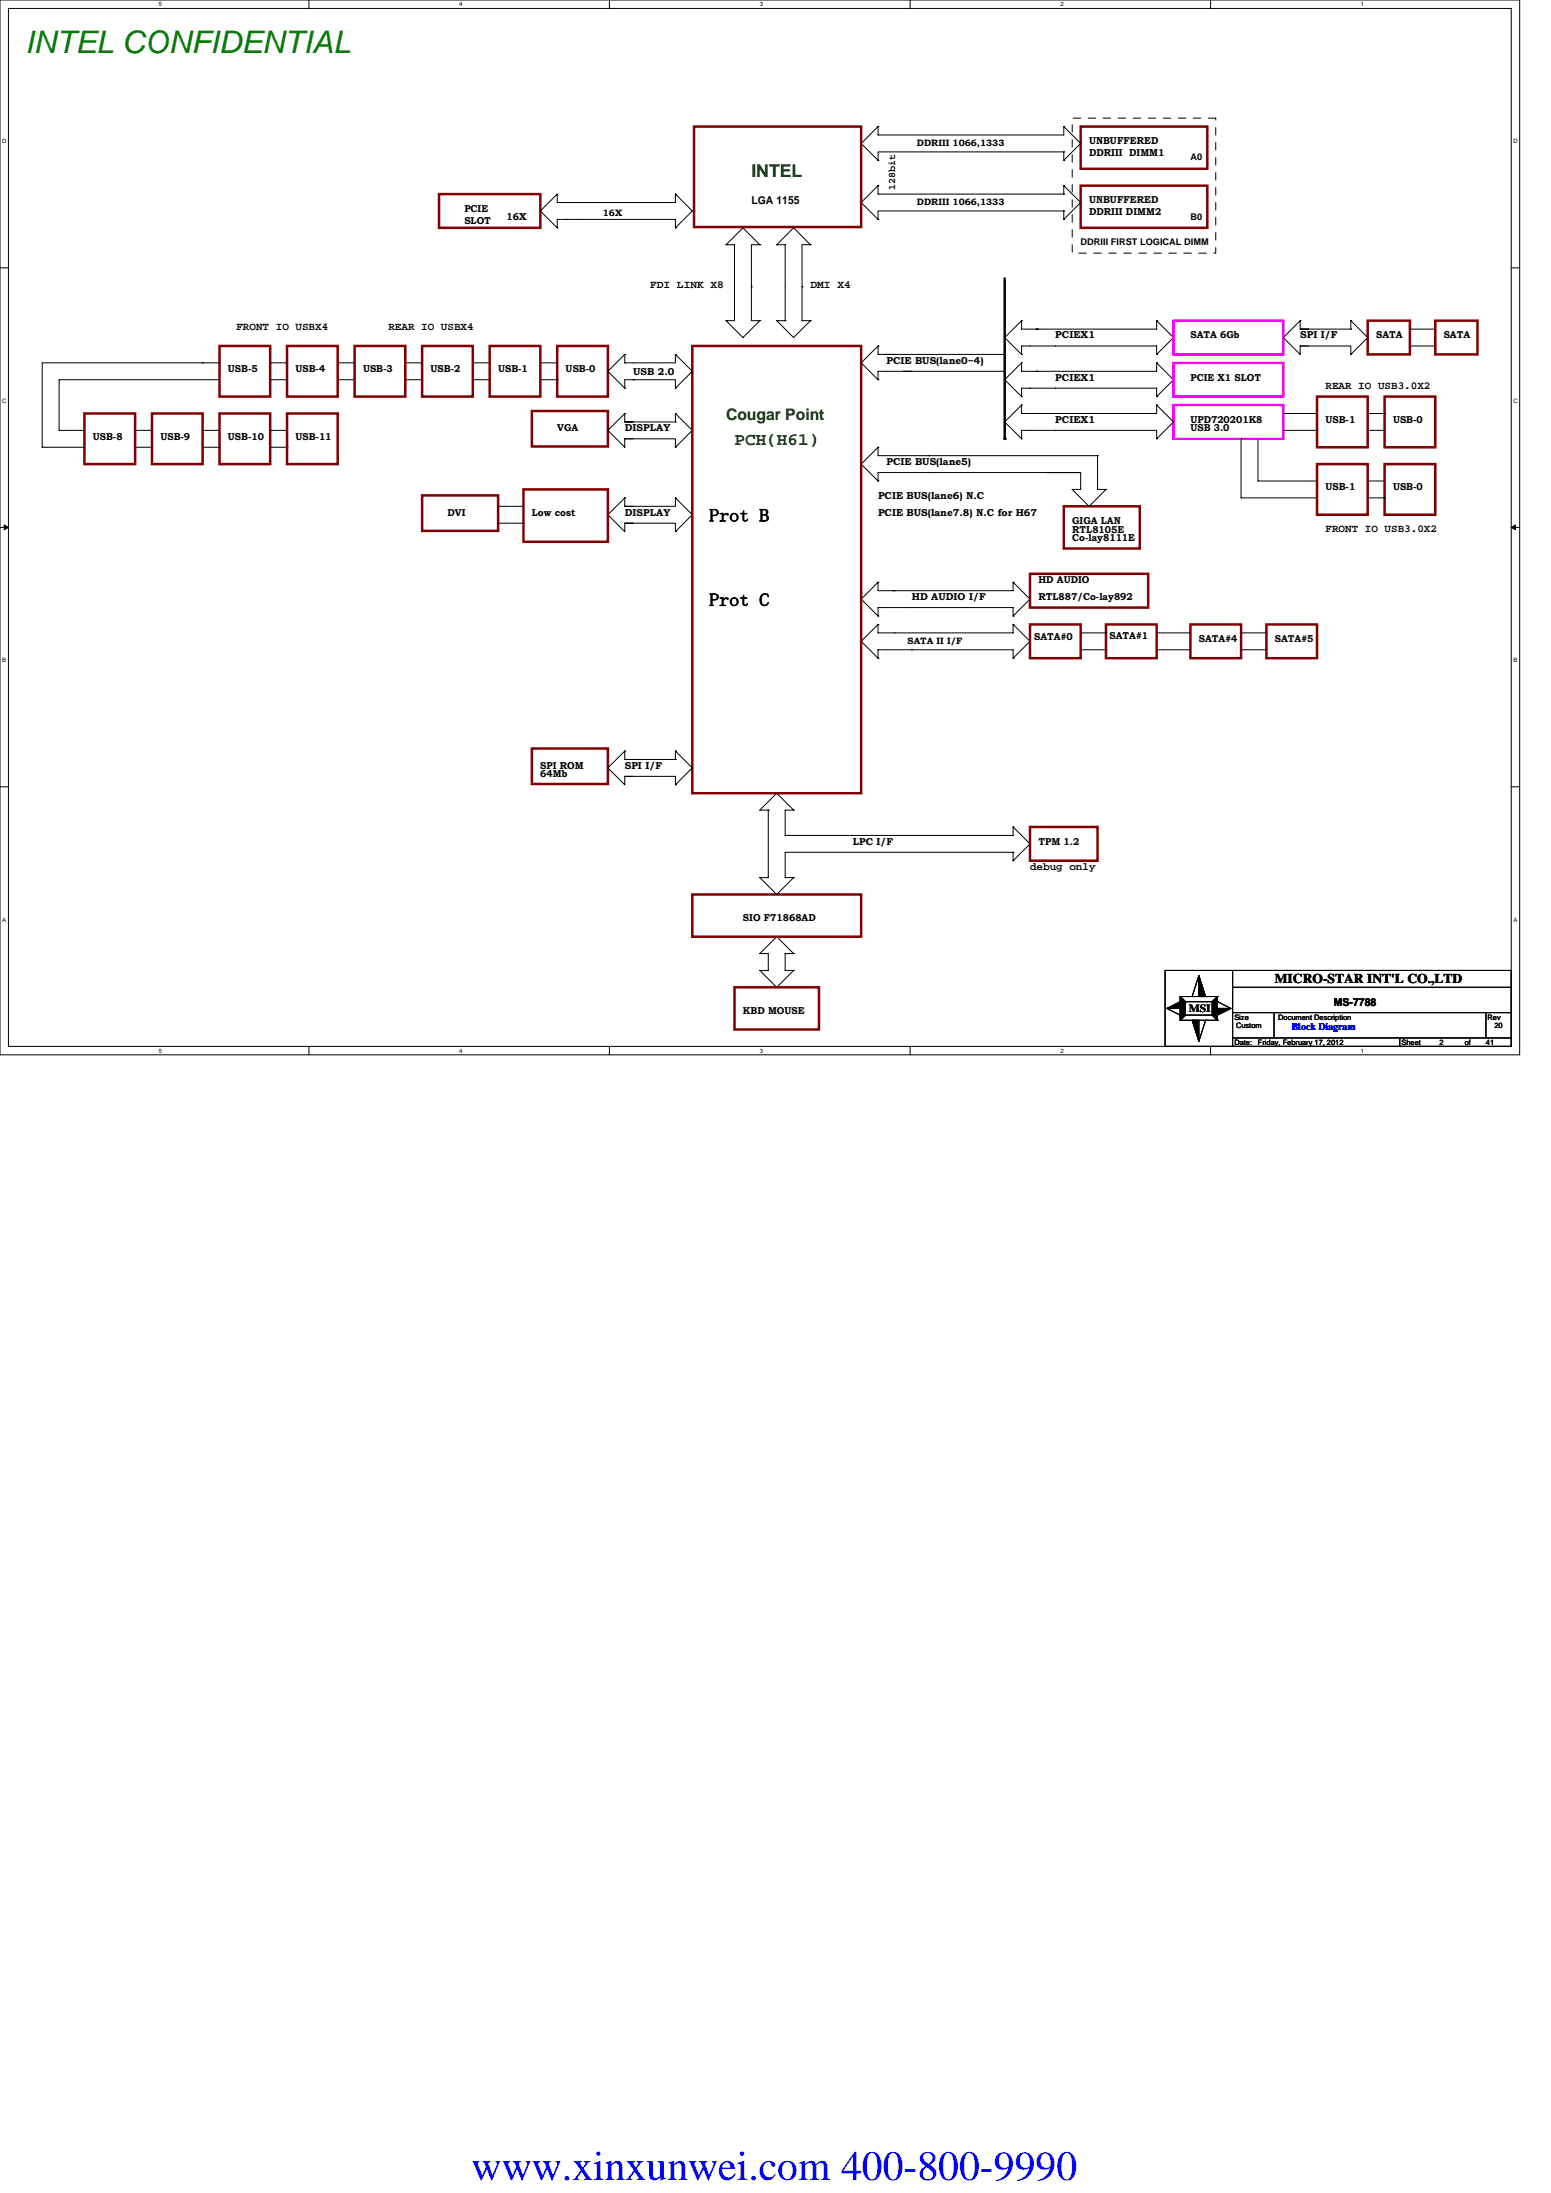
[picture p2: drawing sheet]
<svg xmlns="http://www.w3.org/2000/svg" width="210mm" height="297mm" viewBox="0 0 210 297" stroke-linecap="round" stroke-linejoin="round" font-family="sans-serif">
<path d="M0 0h205.7v142.9h-205.7zM1.1 1.1h203.5v140.6h-203.5z" fill="none" stroke="#000" stroke-width=".14"/>
<g fill="#fff">
<path d="M21.5 .1h.4v.9h-.4z"/>
<path d="M21.5 141.9h.4v.9h-.4z"/>
</g>
<path d="M41.8 0v1.1M41.8 141.7v1.2" fill="none" stroke="#000" stroke-width=".14"/>
<g fill="#fff">
<path d="M62.2 .1h.4v.9h-.4z"/>
<path d="M62.2 141.9h.4v.9h-.4z"/>
</g>
<path d="M82.5 0v1.1M82.5 141.7v1.2" fill="none" stroke="#000" stroke-width=".14"/>
<g fill="#fff">
<path d="M102.8 .1h.5v.9h-.5z"/>
<path d="M102.8 141.9h.5v.9h-.5z"/>
</g>
<path d="M123.2 0v1.1M123.2 141.7v1.2" fill="none" stroke="#000" stroke-width=".14"/>
<g fill="#fff">
<path d="M143.6 .1h.4v.9h-.4z"/>
<path d="M143.6 141.9h.4v.9h-.4z"/>
</g>
<path d="M163.9 0v1.1M163.9 141.7v1.2" fill="none" stroke="#000" stroke-width=".14"/>
<g fill="#fff">
<path d="M184.2 .1h.5v.9h-.5z"/>
<path d="M184.2 141.9h.5v.9h-.5z"/>
<path d="M.3 18.7h.6v.9h-.6z"/>
<path d="M204.9 18.7h.6v.9h-.6z"/>
<path d="M.3 53.8h.6v1h-.6z"/>
<path d="M204.9 53.8h.6v1h-.6z"/>
</g>
<path d="M0 36.3h1.1M204.6 36.3h1.1" fill="none" stroke="#000" stroke-width=".14"/>
<g fill="#fff">
<path d="M.3 89h.5v.9h-.5z"/>
<path d="M204.9 89h.5v.9h-.5z"/>
</g>
<path d="M0 71.4h1.1M204.6 71.4h1.1" fill="none" stroke="#000" stroke-width=".14"/>
<path d="M.6 71.1l.5 .3-.5 .4zM204.6 71.4l.6-.3v.7z" fill="#000" stroke="#000" stroke-width=".14"/>
<g fill="#fff">
<path d="M.3 124.1h.5v1h-.5z"/>
<path d="M204.9 124.1h.5v1h-.5z"/>
</g>
<g fill="none" stroke="#000" stroke-width=".14">
<path d="M118.9 17.1h.1M118.9 17.1l-2.3 2.3 2.3 2.3M144 17.1v1.2h-1.1h-24v-1.2M144 17.1h.1M144 17.1l2.3 2.3-2.3 2.3M75.4 30.9h.1M76.6 27.4h-1.2v-1.1l-2.2 2.3 2.2 2.3M76.6 29.7h-1.2v1.2M76.6 29.7h14.8v1.2M76.6 29.7h.1M76.6 27.4h.1M84.6 27.4h.1"/>
<path d="M91.4 26.3v1.1h-14.8M91.4 26.3h.1M91.4 30.9h.1M91.4 26.3l2.3 2.3-2.3 2.3M98.3 33.1h1.1v10.3h-1.1M98.3 33.1h.1M98.3 33.1l2.3-2.2 2.3 2.2M101.7 38.9v4.5h1.2M101.7 38.9h.1M102.9 33.1h.1M102.9 33.1h-1.2v5.8M105.2 33.1h.1"/>
<path d="M105.2 33.1h1.1v10.3M105.2 33.1l2.2-2.2 2.3 2.2M108.6 38.9h.1M108.6 38.9v4.5h1.1M109.7 33.1h.1M109.7 33.1h-1.1v5.8M118.9 25.1v1.2h25.1M118.9 29.7h.1M118.9 25.1h.1M118.9 21.7h.1M118.9 25.1l-2.3 2.3 2.3 2.3M144 28.6h-25.1v1.1"/>
<path d="M144 20.6h-25.1v1.1M144 20.6h.1M144 28.6h.1M144 26.3h.1M144 20.6v1.1M144 25.1v1.2M144 28.6v1.1M144 21.7h.1M144 25.1h.1M144 29.7h.1M144 25.1l2.3 2.3-2.3 2.3M18.3 58.3h2.3"/>
<path d="M27.4 58.3h2.3M27.4 49.1h.1M29.7 51.4h-21.7v6.9h3.4M29.7 49.1h.1M29.7 49.1h-24v11.5M36.6 58.3h2.3M36.6 49.1h2.3M36.6 51.4h2.3M45.7 49.1h2.3M45.7 51.4h2.3M54.9 49.1h2.2M54.9 51.4h2.3"/>
<path d="M64 49.1h2.3M64 51.4h2.3M66.3 51.4h.1M73.2 51.4h2.2M73.2 49.1h2.2M75.4 51.4h.1M84.6 59.4h1.1M84.6 48h.1M84.6 49.1h.1M84.6 48l-2.3 2.3 2.3 2.3M84.6 48v1.1M84.6 52.6h.1"/>
<path d="M84.6 57.1h6.8M84.6 57.1h1.1M84.6 56h.1M84.6 59.4h6.8v1.2M84.6 56l-2.3 2.3 2.3 2.3v-1.2M84.6 56v1.1M85.7 51.4h5.7v1.2M85.7 51.4h.1M85.7 51.4h-1.1v1.2M91.4 48h.1M91.4 48l2.3 2.3-2.3 2.3M91.4 57.1h.1"/>
<path d="M91.4 56v1.1M91.4 56h.1M91.4 48v1.1h-6.8M91.4 52.6h.1M91.4 56l2.3 2.3-2.3 2.3M98.3 43.4h.1M98.3 43.4l2.3 2.3 2.3-2.3M102.9 43.4h.1M105.2 43.4h.1M105.2 43.4h1.1M105.2 43.4l2.2 2.3 2.3-2.3M106.3 43.4h.1"/>
<path d="M109.7 43.4h.1M118.9 46.9v1.1h2.3M118.9 46.9h.1M118.9 51.4h.1M118.9 46.9l-2.3 2.2 2.3 2.3M122.3 50.3h13.7v1.1M123.4 50.3h-4.5v1.1M136 51.4l2.3 2.3M136 46.9v1.1h-16.3M138.3 48v-1.1h18.3v1.1M138.3 43.4v1.2h2.3M138.3 43.4h.1"/>
<path d="M138.3 48h.1M138.3 53.7v-1.1h18.3v1.1M138.3 49.1v1.2h2.3M138.3 49.1h.1M138.3 53.7h.1M138.3 59.4v-1.1h18.3v1.1M138.3 54.9v1.1h2.3M138.3 54.9h.1M138.3 59.4h.1M138.3 43.4l-2.3 2.3 2.3 2.3M138.3 49.1l-2.3 2.3M138.3 54.9l-2.3 2.2 2.3 2.3"/>
<path d="M156.6 43.4v1.2h-16.3M156.6 43.4h.1M156.6 48h.1M156.6 49.1v1.2h-16.3M156.6 49.1h.1M156.6 53.7h.1M156.6 54.9v1.1h-16.3M156.6 54.9h.1M156.6 59.4h.1M156.6 43.4l2.3 2.3-2.3 2.3M156.6 49.1l2.3 2.3-2.3 2.3M156.6 54.9l2.3 2.2-2.3 2.3"/>
<path d="M168 59.4v8h10.3M168 59.4h.1M170.3 59.4v5.8h8M173.7 56h4.6M173.7 58.3h4.6M176 46.9h1.2M176 44.6h6.9M176 44.6h1.2M176 43.4h.1M176 46.9h6.9v1.1M176 43.4l-2.3 2.3 2.3 2.3v-1.1M176 43.4v1.2"/>
<path d="M178.3 58.3h.1M182.9 44.6h.1M182.9 43.4v1.2M182.9 48h.1M182.9 43.4h.1M182.9 43.4l2.3 2.3-2.3 2.3M185.2 58.3h2.3M185.2 56h2.3M187.5 56h.1M190.9 46.9h3.4M190.9 44.6h3.4M194.3 46.9h.1"/>
<path d="M194.3 44.6h.1M5.7 60.6h5.7M5.7 60.6h.1M18.3 60.6h2.3M20.6 60.6h.1M27.4 60.6h2.3M29.7 60.6h.1M36.6 60.6h2.3M38.9 60.6h.1M67.4 68.6h3.5M67.4 70.9h3.5M70.9 70.9h.1"/>
<path d="M84.6 70.9h1.1M84.6 68.6h1.1M84.6 67.4h.1M84.6 70.9h6.8v1.1M84.6 67.4l-2.3 2.3 2.3 2.3v-1.1M84.6 67.4v1.2M91.4 60.6h.1M91.4 67.4v1.2h-6.8M91.4 72h.1M91.4 67.4h.1M91.4 67.4l2.3 2.3-2.3 2.3M118.9 60.6v1.1h29.7"/>
<path d="M118.9 65.2h.1M118.9 60.6h.1M118.9 60.6l-2.3 2.3 2.3 2.3M118.9 78.9v1.1h2.3M118.9 78.9h.1M118.9 78.9l-2.3 2.3 2.3 2.2M125.7 61.7h.1M137.2 78.9v1.1h-16.4M137.2 78.9h.1M137.2 78.9l2.2 2.3-2.2 2.2M141.7 64h4.6M145.2 66.3h.1"/>
<path d="M145.2 66.3l2.2 2.3 2.3-2.3M146.3 64h-27.4v1.2M146.3 64v2.3h-1.1M148.6 61.7h.1M148.6 61.7v4.6h1.1M149.7 66.3h.1M185.2 65.2h2.3M185.2 67.4h2.3M187.5 67.4h.1M118.9 84.6v1.1h18.3v-1.1M118.9 84.6h.1M118.9 89.2h.1"/>
<path d="M118.9 84.6l-2.3 2.3 2.3 2.3M118.9 83.4v-1.1h18.3v1.1M118.9 83.4h.1M123.4 88h13.8v1.2M123.4 88h.1M123.4 88h-4.5v1.2M137.2 84.6h.1M137.2 89.2h.1M137.2 84.6l2.2 2.3-2.2 2.3M137.2 83.4h.1M146.3 88h3.4M146.3 85.7h3.4"/>
<path d="M149.7 88h.1M149.7 85.7h.1M156.6 85.7h4.6M156.6 88h4.6M168 88h3.4M168 85.7h3.4M171.4 88h.1M171.4 85.7h.1M0 106.6h1.1M84.6 105.2h1.1M84.6 102.9h6.8M84.6 102.9h1.1"/>
<path d="M84.6 101.7h.1M84.6 105.2h6.8v1.1M84.6 101.7l-2.3 2.3 2.3 2.3v-1.1M84.6 101.7v1.2M91.4 102.9h.1M91.4 101.7v1.2M91.4 106.3h.1M91.4 101.7h.1M91.4 101.7l2.3 2.3-2.3 2.3M102.9 118.9h.1M102.9 118.9l2.3 2.3 2.2-2.3M104 109.7v9.2h-1.1"/>
<path d="M104 109.7h-1.1l2.3-2.3 2.2 2.3M104 109.7h.1M107.4 118.9h.1M107.4 109.7h.1M107.4 109.7h-1.1v3.5h30.9v-1.2M137.2 115.4h-30.9v3.5h1.1M137.2 115.4h.1M137.2 116.6h.1M137.2 112h.1M137.2 115.4v1.2M137.2 112l2.2 2.3-2.2 2.3M204.6 106.6h1.1"/>
<path d="M102.9 131.4h.1M102.9 129.2h.1M102.9 131.4l2.3 2.3 2.2-2.3M102.9 129.2l2.3-2.3 2.2 2.3M102.9 129.2h1.1v2.2h-1.1M106.3 129.2v2.2M106.3 131.4h.1M106.3 129.2h.1M106.3 131.4h1.1M106.3 129.2h1.1M107.4 129.2h.1M107.4 131.4h.1"/>
<path d="M157.7 131.4h46.9v10.3h-46.9zM158 136.6l1.8 .9M159.8 137.5h.1M159.8 138.2h.1M159.8 135h5v3.2h-5zM159.8 135l.7 .7M160.5 135.7h3.6v1.8h-3.6zM160.5 137.5l-.7 .7M160.5 135.7h.1M161.4 135h.1M162.3 132.1l-.9 2.9M163.2 138.2h.1"/>
<path d="M163.2 138.2l-.9 2.9M164.1 137.5l.7 .7M164.8 138.2h.1M164.8 135h.1M164.8 135.7h.1M164.8 135l-.7 .7M164.8 135.7l1.8 .9M166.9 133.7h37.7M166.9 137.2h37.7M166.9 131.4v10.3M172.5 137.2v3.4M201.2 137.2v3.4"/>
<path d="M166.9 141.7h.1M166.9 140.6h37.7M189.5 141.7h.1M189.5 140.6v1.1"/>
</g>
<g fill="#000" stroke="#000" stroke-width=".14">
<path d="M158 136.6l1.8-.9v.9zM162.3 132.1l.9 2.9h-.9zM164.8 136.6h1.8l-1.8 .9zM161.4 138.2h.9v2.9z"/>
<path d="M159.8 135l.7 .7v1.8l-.7 .7z" fill-rule="evenodd"/>
<path d="M159.8 135l.7 .7v1.8l-.7 .7z" fill-rule="evenodd"/>
<path d="M159.8 135l.7 .7v1.8l-.7 .7z" fill-rule="evenodd"/>
<path d="M164.8 135v3.2l-.7-.7v-1.8z" fill-rule="evenodd"/>
<path d="M164.8 135v3.2l-.7-.7v-1.8z" fill-rule="evenodd"/>
<path d="M164.8 135v3.2l-.7-.7v-1.8z" fill-rule="evenodd"/>
</g>
<g fill="none" stroke="#800000" stroke-width=".34">
<path d="M94 17.1h22.6v13.7h-22.6zM146.3 17.1h17.1v5.8h-17.1zM59.4 26.3h13.8v4.6h-13.8zM146.3 25.1h17.1v5.8h-17.1zM11.4 56h6.9v6.9h-6.9zM20.6 56h6.8v6.9h-6.8zM29.7 46.9h6.9v6.8h-6.9zM29.7 56h6.9v6.9h-6.9zM38.9 46.9h6.8v6.8h-6.8zM38.9 56h6.8v6.9h-6.8zM48 46.9h6.9v6.8h-6.9zM57.1 46.9h6.9v6.8h-6.9z"/>
<path d="M66.3 46.9h6.9v6.8h-6.9zM72 55.7h10.3v4.8h-10.3zM75.4 46.9h6.9v6.8h-6.9zM93.7 46.9h22.9v60.5h-22.9zM178.3 53.7h6.9v6.9h-6.9zM185.2 43.4h5.7v4.6h-5.7zM187.5 53.7h6.8v6.9h-6.8zM194.3 43.4h5.7v4.6h-5.7zM57.1 67.1h10.3v4.8h-10.3zM70.9 66.3h11.4v7.1h-11.4zM139.4 77.7h16v4.6h-16zM144 68.6h10.3v5.7h-10.3z"/>
<path d="M178.3 62.9h6.9v6.8h-6.9zM187.5 62.9h6.8v6.8h-6.8zM139.4 84.6h6.9v4.6h-6.9zM149.7 84.6h6.9v4.6h-6.9zM161.2 84.6h6.8v4.6h-6.8zM171.4 84.6h6.9v4.6h-6.9zM72 101.4h10.3v4.8h-10.3zM139.4 112h9.2v4.6h-9.2zM93.7 121.2h22.9v5.7h-22.9zM99.4 133.7h11.5v5.7h-11.5z"/>
</g>
<path d="M145.2 16h19.4v18.3h-19.4z" fill="none" stroke="#000" stroke-width=".14" stroke-dasharray="1 1 1 1 1 1 1 1"/>
<path d="M158.9 49.1h14.8v4.6h-14.8zM158.9 54.9h14.8v4.5h-14.8zM158.9 43.4h14.8v4.6h-14.8z" fill="none" stroke="#f0f" stroke-width=".34"/>
<path d="M136 37.7v21.7M136 59.4h.1" fill="none" stroke="#000" stroke-width=".34"/>
<text font-size="5.6" fill="#00f" x="63.9" y="295.3">www.xinxunwei.com 400-800-9990</text>
<text font-size="4.2" fill="#008000" x="3.4" y="7.2">INTEL CONFIDENTIAL</text>
<g font-size="2.4" fill="#004000">
<text x="101.7" y="23.9">INTEL</text>
<text x="99.4" y="60.3">PCH(H61)</text>
</g>
<g font-size="2.4">
<text x="96" y="70.6">Prot B</text>
<text x="96" y="82.1">Prot C</text>
</g>
<text font-size="2.2" fill="#004000" x="98.3" y="56.9">Cougar Point</text>
<text font-size="1.8" x="172.6" y="133.1">MICRO-STAR INT'L CO.,LTD</text>
<g font-size="1.5">
<text x="101.7" y="27.7">LGA 1155</text>
<text x="88" y="38.9">FDI LINK X8</text>
<text x="109.7" y="38.9">DMI X4</text>
<text x="32" y="44.7">FRONT IO USBX4</text>
<text x="52.6" y="44.7">REAR IO USBX4</text>
<text x="179.5" y="52.7">REAR IO USB3.0X2</text>
<text x="179.5" y="72.1">FRONT IO USB3.0X2</text>
<text x="139.4" y="117.8">debug only</text>
<text x="160.9" y="137">MSI</text>
<text x="180.6" y="136.2">MS-7788</text>
</g>
<g font-size="1.4">
<text x="147.4" y="19.6">UNBUFFERED</text>
<text x="147.4" y="21.1">DDRIII DIMM1</text>
<text x="62.9" y="28.7">PCIE</text>
<text x="68.6" y="29.8">16X</text>
<text x="121.2" y="25.7" transform="rotate(-90 121.2 25.7)">128bit</text>
<text x="147.4" y="27.6">UNBUFFERED</text>
<text x="147.4" y="29.1">DDRIII DIMM2</text>
<text x="62.9" y="30.3">SLOT</text>
<text x="142.9" y="45.8">PCIEX1</text>
<text x="161.2" y="45.8">SATA 6Gb</text>
<text x="176" y="45.8">SPI I/F</text>
<text x="186.3" y="45.8">SATA</text>
<text x="195.5" y="45.8">SATA</text>
<text x="30.9" y="50.4">USB-5</text>
<text x="40" y="50.4">USB-4</text>
<text x="49.1" y="50.4">USB-3</text>
<text x="58.3" y="50.4">USB-2</text>
<text x="67.4" y="50.4">USB-1</text>
<text x="76.6" y="50.4">USB-0</text>
<text x="85.7" y="50.8">USB 2.0</text>
<text x="120" y="49.3">PCIE BUS(lane0~4)</text>
<text x="142.9" y="51.6">PCIEX1</text>
<text x="161.2" y="51.6">PCIE X1 SLOT</text>
<text x="12.6" y="59.6">USB-8</text>
<text x="21.7" y="59.6">USB-9</text>
<text x="30.9" y="59.6">USB-10</text>
<text x="40" y="59.6">USB-11</text>
<text x="75.4" y="58.4">VGA</text>
<text x="84.6" y="58.4">DISPLAY</text>
<text x="142.9" y="57.3">PCIEX1</text>
<text x="161.2" y="57.3">UPD720201K8</text>
<text x="161.2" y="58.4">USB 3.0</text>
<text x="179.5" y="57.3">USB-1</text>
<text x="188.6" y="57.3">USB-0</text>
<text x="120" y="63">PCIE BUS(lane5)</text>
<text x="60.6" y="69.8">DVI</text>
<text x="72" y="69.8">Low cost</text>
<text x="84.6" y="69.8">DISPLAY</text>
<text x="118.9" y="67.6">PCIE BUS(lane6) N.C</text>
<text x="118.9" y="69.8">PCIE BUS(lane7.8) N.C for H67</text>
<text x="145.2" y="71">GIGA LAN</text>
<text x="179.5" y="66.4">USB-1</text>
<text x="188.6" y="66.4">USB-0</text>
<text x="145.2" y="72.1">RTL8105E</text>
<text x="145.2" y="73.3">Co-lay8111E</text>
<text x="123.4" y="81.3">HD AUDIO I/F</text>
<text x="140.6" y="81.3">RTL887/Co-lay892</text>
<text x="140.6" y="79">HD AUDIO</text>
<text x="140" y="86.7">SATA#0</text>
<text x="150.2" y="86.5">SATA#1</text>
<text x="162.3" y="87">SATA#4</text>
<text x="172.6" y="87">SATA#5</text>
<text x="73.2" y="104.1">SPI ROM</text>
<text x="73.2" y="105.3">64Mb</text>
<text x="84.6" y="104.1">SPI I/F</text>
<text x="115.4" y="114.4">LPC I/F</text>
<text x="140.6" y="114.4">TPM 1.2</text>
<text x="100.6" y="124.7">SIO F71868AD</text>
<text x="100.6" y="137.3">KBD MOUSE</text>
</g>
<text font-size="1.4" fill="#00f" x="174.9" y="139.6">Block Diagram</text>
<g font-size="1.2">
<text x="124.1" y="19.8">DDRIII 1066,1333</text>
<text x="161.2" y="21.7">A0</text>
<text x="81.6" y="29.3">16X</text>
<text x="124.1" y="27.8">DDRIII 1066,1333</text>
<text x="161.2" y="29.7">B0</text>
<text x="146.3" y="33.2">DDRIII FIRST LOGICAL DIMM</text>
<text x="122.9" y="87.2">SATA II I/F</text>
</g>
<g font-size="1">
<text x="167.1" y="138.1">Size</text>
<text x="167.1" y="141.5">Date:</text>
<text x="167.3" y="139.3">Custom</text>
<text x="170.3" y="141.5">Friday, February 17, 2012</text>
<text x="173.1" y="138.1">Document Description</text>
<text x="189.7" y="141.5">Sheet</text>
<text x="194.9" y="141.5">2</text>
<text x="198.3" y="141.5">of</text>
<text x="201.2" y="141.5">41</text>
<text x="201.4" y="138.1">Rev</text>
<text x="202.3" y="139.3">20</text>
</g>
<g font-size=".8">
<text x="21.5" y=".8">5</text>
<text x="62.2" y=".8">4</text>
<text x="102.8" y=".8">3</text>
<text x="143.6" y=".8">2</text>
<text x="184.2" y=".8">1</text>
<text x=".3" y="19.4">D</text>
<text x="204.9" y="19.4">D</text>
<text x=".3" y="54.6">C</text>
<text x="204.9" y="54.6">C</text>
<text x=".3" y="89.7">B</text>
<text x="204.9" y="89.7">B</text>
<text x=".3" y="124.9">A</text>
<text x="204.9" y="124.9">A</text>
<text x="21.5" y="142.6">5</text>
<text x="62.2" y="142.6">4</text>
<text x="102.8" y="142.6">3</text>
<text x="143.6" y="142.6">2</text>
<text x="184.2" y="142.6">1</text>
</g>
</svg>
